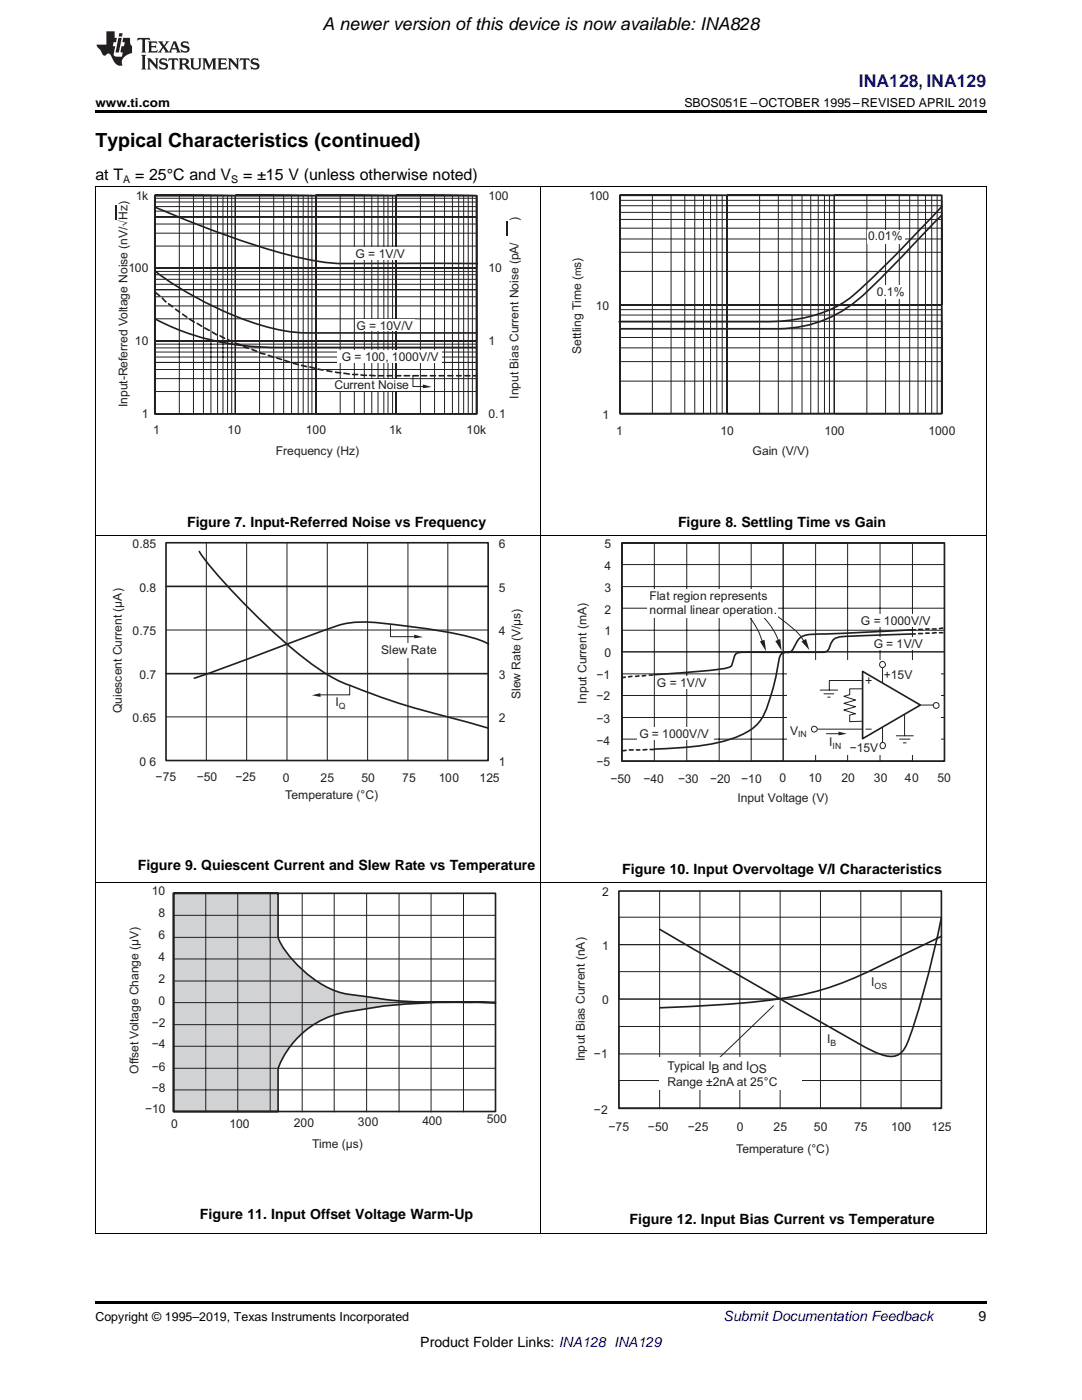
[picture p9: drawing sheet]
<svg xmlns="http://www.w3.org/2000/svg" width="216mm" height="279mm" viewBox="0 0 216 279" stroke-linecap="round" stroke-linejoin="round" font-family="sans-serif">
<path d="M19 246.1h.2zM196.7 246.1h.1zM19 259.7h177.8v.5h-177.8z" fill="#000"/>
<path d="M19.1 176.2v69.9M107.9 176.2v69.9M196.8 176.2v69.9M19 246.1h177.8" fill="none" stroke="#000" stroke-width=".2"/>
<path d="M123.5 177.8h64.3v43.4h-64.3zM187.8 186.9l-5.1 2.4a159.5 159.5 0 0 1-16.7 7.6 76 76 0 0 1-19.8 3.4l-14.6 .8M187.8 183.1a172.2 172.2 0 0 1-6.8 25.2 3.3 3.3 0 0 1-4.3 2.4 31.8 31.8 0 0 1-7.5-3.7l-37.6-21.5" fill="none" stroke="#231f20" stroke-width=".33"/>
<path d="M131.6 177.8v43.5M139.7 177.8v43.5M147.6 177.8v43.5M155.7 177.8v43.5M163.7 177.8v43.5M171.8 177.8v43.5M179.8 177.8v43.5M187.8 183h-64.3v5.5h64.3h-64.3v10.9h64.3h-64.3v-5.5h64.3M154.3 200.7l-10.9 10.5M187.8 204.9h-64.3v5.4h64.3M187.8 215.6h-64.3v5.5h64.3" fill="none" stroke="#231f20" stroke-width=".2"/>
<path d="M131.5 211h28.4v6.5h-28.4z" fill-rule="evenodd" fill="#fff"/>
<path d="M34.7 178.3h20.8v8.8a20.1 20.1 0 0 0 7.2 8.4 16.6 16.6 0 0 0 9.4 3.3 81.5 81.5 0 0 0 18.1 1.2l8.7 .1a155.6 155.6 0 0 0-23 .8l-4.2 .6a19.1 19.1 0 0 0-11.8 5.1 16.2 16.2 0 0 0-4.4 6.8v8.4h-20.8z" fill-rule="evenodd" fill="#d1d2d4"/>
<g fill="none" stroke="#231f20" stroke-width=".33">
<path d="M124.8 135.1l-.7 .1M126.1 135l-.7 .1M127.5 134.9l-.7 .1M128.8 134.8l-.6 .1M129.6 134.7h.6M182.7 126.5l-8.9 .3a39.1 39.1 0 0 0-7 .5l-.6 .4-.5 .8a1.75 1.75 0 0 1-2.3 1.7h-14a3.4 3.4 0 0 0-2.7 .5l-.5 1.4a1.46 1.46 0 0 1-1.6 1.3l-6.1 .7-7.9 .6M182.7 125.7l-20.2 .9a3.6 3.6 0 0 0-4.1 2.7 1.13 1.13 0 0 1-1.3 .9h.2a1.47 1.47 0 0 0-1.8 1.2 41.6 41.6 0 0 1-3.4 11.8 8.8 8.8 0 0 1-4.6 3.7 44.9 44.9 0 0 1-15.5 2.5l-1.4 .1M183.3 126.4h.8M183.3 125.6h.8M184.7 126.4h.7M184.7 125.5h.7M186.1 125.5h.7"/>
<path d="M186.8 126.3l-.7 .1M187.5 126.3h.6M188.1 125.4h-.6M124.9 149.7l-.6 .1M125.6 149.7h.7M127 149.7h.7M129.1 149.6l-.8 .1M129.7 149.6h.7M34.6 178.3h64.3v43.5h-64.3zM98.8 200.1l-8.6-.1a101.2 101.2 0 0 1-22-1.8 22.6 22.6 0 0 1-12.4-10.4l-.3-.7v-8.8h-20.8v43.5h20.8v-8.4a17.8 17.8 0 0 1 15.3-11.7 125.8 125.8 0 0 1 24.5-1.7l3.6 .1"/>
</g>
<g fill="none" stroke="#231f20" stroke-width=".2">
<path d="M124.1 108.4h64.4v43.5h-64.4zM124.1 108.4h6.5v43.5h-6.5zM124.1 108.4h64.4v4.3h-64.4zM124.1 117.1h64.4v4.3h-64.4zM137 108.4h6.5v43.5h-6.5zM149.9 108.4h6.4v43.5h-6.4zM156.3 108.4v43.5M162.7 108.4h6.4v43.5h-6.4zM175.6 108.4h6.5v43.5h-6.5zM124.1 125.8h64.4v4.3h-64.4zM124.1 134.5h64.4v4.3h-64.4zM124.1 130.1h64.4"/>
<path d="M124.1 143.2h64.4v4.3h-64.4zM41.1 178.4v43.5M47.4 178.4v43.5M53.9 178.4v43.5M60.3 178.4v43.5M66.7 178.4v43.5M73.2 178.4v43.5M79.6 178.4v43.5M86 178.4v43.5M92.5 178.4v43.5M34.6 182.7h64.3M34.6 187.1h64.3"/>
<path d="M34.6 191.4h64.3M34.6 195.8h64.3M34.6 200.1h64.3M34.6 204.5h64.3M34.6 208.8h64.3M34.6 213.2h64.3M34.6 217.5h64.3"/>
</g>
<path d="M19.1 106.9v69.3M107.9 106.9v69.3M196.8 106.9v69.3M19 176.1h177.8" fill="none" stroke="#000" stroke-width=".2"/>
<g fill="#fff">
<path d="M132.7 135h6.6v2.5h-6.6z" fill-rule="evenodd"/>
<path d="M174.1 127.3h8.5v2.4h-8.5z" fill-rule="evenodd"/>
<path d="M174.8 122.6h8v2.4h-8z" fill-rule="evenodd"/>
<path d="M127.1 145.2h15.3v2.5h-15.3z" fill-rule="evenodd"/>
</g>
<path d="M124.1 108.4h64.4v43.5h-64.4z" fill="none" stroke="#231f20" stroke-width=".33"/>
<path d="M157.2 131.7h30.6v18.9h-30.6z" fill-rule="evenodd" fill="#fff"/>
<path d="M172.1 134l11.5 6.7-11.5 6.7z" fill="none" stroke="#231f20" stroke-width=".33"/>
<path d="M172 137.5h-2.5v1.1l-1.1 .4 2.3 .7-2.3 .7 2.3 .6-2.3 .7 2.3 .7-1.2 .3v1.3l2.5-.1M172.8 135.8h1.1M173.4 135.2v1.2M172.8 145.5h1.1M178.8 146.8h3.4M179.5 147.5h2.1M180.2 148.3h.6M180.5 142.6v4.2M183.7 140.7h2.6" fill="none" stroke="#231f20" stroke-width=".2"/>
<circle cx="186.8" cy="140.8" r=".58" fill="#fff"/>
<g fill="none" stroke="#231f20" stroke-width=".2">
<path d="M163.7 137.7h3.4M164.4 138.5h2M165.2 139.1h.4M172.1 135.8h-6.6v1.9M163.2 145.5h8.9M176.1 145.2v3.1"/>
<circle cx="186.8" cy="140.8" r=".58"/>
</g>
<circle cx="176.1" cy="148.8" r=".59" fill="#fff"/>
<g fill="none" stroke="#231f20" stroke-width=".2">
<path d="M176.1 133.2v3.1"/>
<circle cx="176.1" cy="148.8" r=".59"/>
</g>
<circle cx="176.1" cy="132.6" r=".61" fill="#fff"/>
<circle cx="176.1" cy="132.6" r=".61" fill="none" stroke="#231f20" stroke-width=".2"/>
<circle cx="162.5" cy="145.5" r=".59" fill="#fff"/>
<g fill="none" stroke="#231f20" stroke-width=".2">
<path d="M164.9 146.4h3.1"/>
<circle cx="162.5" cy="145.5" r=".59"/>
</g>
<g fill="#231f20">
<path d="M167.3 146l1.7 .4-1.7 .4z"/>
<path d="M151.6 128l.9-.3 .4 2.3z"/>
</g>
<path d="M149.5 123a13.7 13.7 0 0 1 2.8 5.7" fill="none" stroke="#231f20" stroke-width=".2"/>
<path d="M154.7 127.9l1-.4 .2 2.3z" fill="#231f20"/>
<path d="M152.5 123.3a10.5 10.5 0 0 1 2.9 5.1" fill="none" stroke="#231f20" stroke-width=".2"/>
<path d="M159.9 128l.9-.5 .7 2.3z" fill="#231f20"/>
<path d="M155.2 123l1.4 1.1a11.5 11.5 0 0 1 4.2 4.4" fill="none" stroke="#231f20" stroke-width=".2"/>
<path d="M129.1 117.6h26.1v5.7h-26.1z" fill-rule="evenodd" fill="#fff"/>
<path d="M33.1 108.3h64.3v43.5h-64.3zM33.1 117h64.3M39.8 110.1a105.3 105.3 0 0 0 14.7 16 61.5 61.5 0 0 0 13.1 9.8 148.8 148.8 0 0 0 24.3 7.9l5.5 1.5M33.1 134.4h64.3M97.5 128.6a31.6 31.6 0 0 0-9.9-2.7l-5.1-.8a71.4 71.4 0 0 0-11.1-.9h-1a27.8 27.8 0 0 0-7.6 2.3l-17.7 6.6-6.3 2.3" fill="none" stroke="#231f20" stroke-width=".33"/>
<path d="M41.2 108.3v43.5M49.2 108.3v43.5M57.3 108.3v43.5M65.3 108.3v43.5M73.4 108.3v43.5M81.4 108.3v43.5M89.4 108.3v43.5M33.1 125.7h64.3M33.1 143.1h64.3" fill="none" stroke="#231f20" stroke-width=".2"/>
<path d="M75.7 128.4h12.8v3h-12.8z" fill-rule="evenodd" fill="#fff"/>
<path d="M77.9 124.8v2.3h5.4" fill="none" stroke="#231f20" stroke-width=".2"/>
<path d="M82.6 126.6l1.8 .5-1.8 .3z" fill="#231f20"/>
<path d="M69.8 136.8v1.9h-6.6" fill="none" stroke="#231f20" stroke-width=".2"/>
<path d="M62.2 138.8l1.7-.5 .1 .8z" fill="#231f20"/>
<path d="M19.1 37.3v69.6M107.9 37.3v69.6M196.8 37.3v69.6M19 106.8h177.8" fill="none" stroke="#000" stroke-width=".2"/>
<g fill="none" stroke="#231f20" stroke-width=".2">
<path d="M30.9 39h64.2v14.5h-64.2zM30.9 39.6h64.2v13.9h-64.2v-4.4h64.2v4.4h-64.2v-7h64.2v7h-64.2v-8.8h64.2v8.8h-64.2v-10.2h64.2v10.2h-64.2v-10.2h64.2v10.2h-64.2v-11.4h64.2v11.4h-64.2v-12.3h64.2v12.3h-64.2v-13.2h64.2v13.2h-64.2zM30.9 39h15.3v43.5h-15.3zM30.9 39h14.5v43.5h-14.5zM30.9 39h13.6v43.5h-13.6zM30.9 39h12.5v43.5h-12.5zM30.9 39h11.2v43.5h-11.2zM30.9 39h9.7v43.5h-9.7zM30.9 39h7.7v43.5h-7.7zM30.9 39h4.9v43.5h-4.9zM30.9 39h16.1v43.5h-16.1zM47 39h15.2v43.5h-15.2z"/>
<path d="M47 39h14.5v43.5h-14.5zM47 39h13.5v43.5h-13.5zM47 39h12.5v43.5h-12.5zM47 39h11.2v43.5h-11.2zM47 39h9.6v43.5h-9.6zM47 39h7.6v43.5h-7.6zM47 39h4.8v43.5h-4.8zM47 39h16v43.5h-16zM63 39h15.3v43.5h-15.3zM63 39h14.4v43.5h-14.4zM63 39h13.6v43.5h-13.6zM63 39h12.4v43.5h-12.4z"/>
<path d="M63 39h11.2v43.5h-11.2zM63 39h9.7v43.5h-9.7zM63 39h7.7v43.5h-7.7zM63 39h4.9v43.5h-4.9zM63 39h16v43.5h-16zM79 39h15.3v43.5h-15.3zM79 39h14.4v43.5h-14.4zM79 39h13.5v43.5h-13.5zM79 39h16v43.5h-16zM79.1 39h12.4v43.5h-12.4zM79.1 39h11.2v43.5h-11.2zM79.1 39h9.6v43.5h-9.6z"/>
<path d="M79.1 39h7.6v43.5h-7.6zM79.1 39h4.8v43.5h-4.8zM30.9 53.5h64.2v14.5h-64.2zM30.9 54.2h64.2v13.8h-64.2v-4.4h64.2v4.4h-64.2v-6.9h64.2v6.9h-64.2v-8.8h64.2v8.8h-64.2v-10.2h64.2v10.2h-64.2v-10.2h64.2v10.2h-64.2v-11.3h64.2v11.3h-64.2v-12.3h64.2v12.3h-64.2v-13.2h64.2v13.2h-64.2zM30.9 68h64.2v14.5h-64.2zM30.9 68.7h64.2v13.8h-64.2v-4.4h64.2v4.4h-64.2v-6.9h64.2v6.9h-64.2v-8.8h64.2v8.8h-64.2v-10.2h64.2v10.2h-64.2v-10.2h64.2v10.2h-64.2v-11.2h64.2v11.2h-64.2v-12.2h64.2v12.2h-64.2v-13.1h64.2v13.1h-64.2z"/>
</g>
<g fill="#fff">
<path d="M70 49.3h11.2v2.5h-11.2z" fill-rule="evenodd"/>
<path d="M71 63.8h11.8v2.3h-11.8z" fill-rule="evenodd"/>
<path d="M66.6 75.6h15.1v2.4h-15.1z" fill-rule="evenodd"/>
</g>
<path d="M82.4 75v2.1h2.7" fill="none" stroke="#231f20" stroke-width=".2"/>
<path d="M84.4 76.7l1.7 .5-1.7 .3z" fill="#231f20"/>
<g fill="none" stroke="#231f20" stroke-width=".33">
<path d="M30.9 41.3l1.8 .8a189.5 189.5 0 0 0 26.8 9.3 40.5 40.5 0 0 0 12.7 1.2h23.1M31.1 54.2a68.7 68.7 0 0 0 24.2 11.5 49.1 49.1 0 0 0 11.5 .7h28.3M31.1 58.4l.8 .7M32.4 59.5l.7 .7M31.1 63.7a54.8 54.8 0 0 0 27.4 5.6h36.5M33.6 60.6l.9 .6M35 61.7l.9 .6M36.4 62.7l.9 .6M37.9 63.7l.9 .6M39.3 64.5l1 .6M40.8 65.4l1 .5M42.3 66.3l1 .5"/>
<path d="M43.9 67l.9 .5M45.5 67.8l.9 .5M47.1 68.5l1 .3M48.6 69.2l1 .3M50.3 69.8l.9 .3M51.9 70.3l.1 .2 .9 .2M53.5 70.9l1 .4M55.2 71.4l1 .4M56.8 71.9l1 .3M58.5 72.5l1 .2M60.2 72.9l1 .3M61.8 73.2l1 .3"/>
<path d="M63.5 73.7l1 .1M65.2 74l1 .2M67 74.2l1 .2M68.6 74.5l1.1 .2M70.4 74.7h1M72 74.8l1.1 .1M73.8 74.9l1 .1M75.5 75h1M77.3 75h1M78.9 75h1.1M80.7 75h1M82.4 75h1.1"/>
<path d="M84.1 75h1M85.9 75h1M87.6 75h1M89.4 75h1M91.1 75h.9M92.8 75h1M94.4 75h.7"/>
</g>
<path d="M67.4 69.9h20.8v2.6h-20.8z" fill-rule="evenodd" fill="#fff"/>
<path d="M30.9 39.1h64.3v43.5h-64.3zM123.7 39h64.2v43.5h-64.2zM23.1 41v3M101.1 44v3" fill="none" stroke="#231f20" stroke-width=".33"/>
<g fill="none" stroke="#231f20" stroke-width=".2">
<path d="M123.7 39h21.4v43.5h-21.4zM123.7 39h20.4v43.5h-20.4zM123.7 39h19.3v43.5h-19.3zM123.7 39h18.1v43.5h-18.1zM123.7 39h16.7v43.5h-16.7zM123.7 39h14.9v43.5h-14.9zM123.7 39h12.9v43.5h-12.9zM123.7 39h10.2v43.5h-10.2zM123.7 39h6.5v43.5h-6.5zM123.7 39h64.2v21.8h-64.2zM123.7 40h64.2v20.8h-64.2zM145.1 39h21.4v43.5h-21.4z"/>
<path d="M145.1 39h20.4v43.5h-20.4zM145.1 39h19.4v43.5h-19.4zM145.1 39h18.2v43.5h-18.2zM145.1 39h16.7v43.5h-16.7zM145.1 39h14.9v43.5h-14.9zM145.1 39h12.9v43.5h-12.9zM145.1 39h10.2v43.5h-10.2zM145.1 39h6.5v43.5h-6.5zM166.5 39h21.4v43.5h-21.4zM166.5 39h20.5v43.5h-20.5zM166.5 39h19.4v43.5h-19.4zM166.5 39h18.2v43.5h-18.2z"/>
<path d="M166.5 39h16.7v43.5h-16.7zM166.5 39h15v43.5h-15zM166.5 39h12.9v43.5h-12.9zM166.5 39h10.2v43.5h-10.2zM166.5 39h6.5v43.5h-6.5zM123.7 41.1h64.2v19.7h-64.2zM123.7 42.4h64.2v18.4h-64.2zM123.7 43.8h64.2v17h-64.2zM123.7 45.5h64.2v15.3h-64.2zM123.7 47.7h64.2v13.1h-64.2zM123.7 50.3h64.2v10.5h-64.2zM123.7 54.2h64.2v6.6h-64.2z"/>
<path d="M123.7 60.8h64.2v21.7h-64.2zM123.7 61.8h64.2v20.7h-64.2zM123.7 62.9h64.2v19.6h-64.2zM123.7 64.1h64.2v18.4h-64.2zM123.7 65.6h64.2v16.9h-64.2zM123.7 67.4h64.2v15.1h-64.2zM123.7 69.4h64.2v13.1h-64.2zM123.7 72.2h64.2v10.3h-64.2zM123.7 76.1h64.2v6.4h-64.2z"/>
</g>
<g fill="#fff">
<path d="M173 46h7.4v2.7h-7.4z" fill-rule="evenodd"/>
<path d="M174.8 56.8h6.2v2.8h-6.2z" fill-rule="evenodd"/>
</g>
<path d="M187.9 43l-7.3 7.5a141.9 141.9 0 0 1-9.8 9.7 25.2 25.2 0 0 1-17.4 5.4h-29.7M188 41.1a292.8 292.8 0 0 1-17.7 17.8 24.9 24.9 0 0 1-14 5.2l-2.9 .1h-29.9" fill="none" stroke="#231f20" stroke-width=".33"/>
<path d="M19 37.2h177.8" fill="none" stroke="#000" stroke-width=".2"/>
<path d="M19 22h177.8v.5h-177.8z" fill="#000"/>
<g fill="#231f20">
<path d="M27.5 7.6l-.1 .5 .4-.2h.6v.1v2.1l-.2 .4h1l-.3-.4v-2.1l.1-.1h.5l.5 .2-.2-.5zM29.5 8.3l.2 .3v1.5l-.2 .4h1.8l.2-.6a1.04 1.04 0 0 1-1.3 .2v-.7h.6l.3 .2v-.6l-.3 .2h-.6v-.6l.8-.1 .4 .3-.2-.5zM31.5 8.3l.9 1.1-.9 1.1h.8l-.2-.2 .5-.7 .4 .7-.2 .2h1.5l-.1-.2 .1-.4h.9l.1 .4-.2 .2h1l-.3-.3-.7-1.9h-.5l-.9 2-.8-1 .9-1h-.8l.1 .3-.3 .5-.4-.6 .2-.2zM34.7 8.6l.4 1h-.7zM36.3 8.4a.63 .63 0 0 0-.2 .7 .63 .63 0 0 0 .6 .4l.6 .2 .1 .2a.75 .75 0 0 1-.7 .4 .75 .75 0 0 1-.6-.5l.1 .7 .1-.1a1.11 1.11 0 0 0 1.5-.6 1.13 1.13 0 0 0-1.2-.8l-.1-.4a1.04 1.04 0 0 1 1.2 .2l-.2-.5-.1 .1-.5-.2zM28.2 10.9l.2 .4v2.2l-.2 .4h1l-.3-.4v-2.2l.3-.4zM29.3 11.6l.3 .4v1.5l-.3 .4h.8l-.2-.4v-1.3l1.5 1.7v-1.9l.2-.4h-.7l.2 .4v.9l-1.1-1.3zM32 11.8a.62 .62 0 0 0-.2 .7 .62 .62 0 0 0 .6 .4l.6 .1 .1 .3a.76 .76 0 0 1-.7 .3 .76 .76 0 0 1-.6-.4l.1 .7 .1-.1a1.11 1.11 0 0 0 1.5-.6 1.13 1.13 0 0 0-1.2-.8l-.1-.4a1.04 1.04 0 0 1 1.2 .2l-.2-.6-.1 .1-.5-.1zM33.7 11.6l-.2 .6a.61 .61 0 0 1 .8-.3v1.6l-.2 .4h.9l-.2-.4v-1.6a.63 .63 0 0 1 .8 .3l-.2-.6zM35.6 11.6l.3 .4v1.5l-.3 .4h1l-.2-.2v-.8l.5 .2a.76 .76 0 0 0 1.2 .7l-1-1a.58 .58 0 0 0 .6-.5 .58 .58 0 0 0-.5-.6zM36.4 11.9h.1a.45 .45 0 0 1 .5 .1 .45 .45 0 0 1 .1 .5l-.7 .2zM37.9 11.6l.2 .2a2.17 2.17 0 0 0 .3 1.9 .99 .99 0 0 0 1.6-.6v-1.1l.2-.4h-.7l.2 .2a1.92 1.92 0 0 1-.2 1.8 .6 .6 0 0 1-.9-.5v-1.1l.2-.4zM40.4 11.6l.2 .4v1.5l-.2 .4h.7l-.2-.4v-1.4l.8 1.8 .8-1.8v1.4l-.2 .4h.9l-.2-.4v-1.5l.2-.4h-.8l-.6 1.5-.6-1.5zM43.4 11.6l.2 .4v1.5l-.2 .4h1.8l.2-.6a1.04 1.04 0 0 1-1.3 .1v-.6h.5l.4 .2v-.6l-.4 .2h-.5v-.7h.8l.3 .3-.1-.6zM45.5 11.6l.2 .4v1.5l-.2 .4h.7l-.2-.4v-1.3l1.5 1.7v-1.9l.2-.4h-.7l.2 .4v.9l-1.1-1.3zM47.9 11.6l-.1 .6a.61 .61 0 0 1 .8-.3v1.6l-.3 .4h1l-.3-.4 .1-1.6a.63 .63 0 0 1 .7 .3l-.1-.6zM50.2 11.8a.62 .62 0 0 0-.2 .7 .62 .62 0 0 0 .6 .4l.6 .1 .2 .3a.76 .76 0 0 1-.8 .3 .76 .76 0 0 1-.6-.4l.1 .7 .2-.1a1.11 1.11 0 0 0 1.5-.6 1.13 1.13 0 0 0-1.3-.8l-.1-.4a1.04 1.04 0 0 1 1.2 .2l-.1-.6-.2 .1-.5-.1z"/>
<path d="M21.2 6.3v2.6h-1.9l.1 .4 .7 .9a.91 .91 0 0 0 1 .8 .56 .56 0 0 1 .5-.3 .56 .56 0 0 1 .5 .3l.4 .8a1.53 1.53 0 0 0 1.9 1.2 1.54 1.54 0 0 1 1-2.1l.9-.3v-1.4a1.52 1.52 0 0 1-.3-1.6h-1.4l-.2 .8h.5l-.2 .8h-.4l-.2 1v.2l.4 .1-.2 .8a1.93 1.93 0 0 1-1.6-.3l.3-1.8h-.5l.2-.8h.4l.2-.8h-.4v-1.3zM23.6 7.6l-.6 2.9h.7l.6-2.9zM23.8 6.6l-.1 .7h.6l.2-.7z"/>
</g>
<text font-size="3.9" x="19" y="29.3">Typical Characteristics (continued)</text>
<text font-size="3.5" x="64.3" y="6">A newer version ofthis device is now available: INA828</text>
<text font-size="3.5" fill="#00f" x="171.4" y="17.3">INA128, INA129</text>
<g font-size="3.2">
<text x="19" y="36">at T</text>
<text x="27" y="36">= 25°C and V</text>
<text x="48.5" y="36">= ±15 V (unless otherwise noted)</text>
</g>
<g font-size="2.8">
<text x="37.3" y="105.1">Figure 7. Input-Referred Noise vs Frequency</text>
<text x="135.3" y="105.1">Figure 8. Settling Time vs Gain</text>
<text x="27.5" y="173.7">Figure 9. Quiescent Current and Slew Rate vs Temperature</text>
<text x="124.2" y="174.4">Figure 10. Input Overvoltage V/I Characteristics</text>
<text x="39.9" y="243.3">Figure 11. Input Offset Voltage Warm-Up</text>
<text x="125.6" y="244.4">Figure 12. Input Bias Current vs Temperature</text>
<text x="195.3" y="263.6">9</text>
<text x="83.9" y="268.9">Product Folder Links: INA128 INA129</text>
</g>
<text font-size="2.8" fill="#0000c8" x="144.4" y="263.6">Submit Documentation Feedback</text>
<g font-size="2.5">
<text x="19" y="21.4">www.ti.com</text>
<text x="136.6" y="21.4">SBOS051E –OCTOBER 1995–REVISED APRIL 2019</text>
<text x="19" y="263.6">Copyright © 1995–2019, Texas Instruments Incorporated</text>
</g>
<g font-size="2.4" fill="#231f20">
<text x="27.1" y="39.8">1k</text>
<text x="97.5" y="39.8">100</text>
<text x="117.6" y="40">100</text>
<text x="103.5" y="44" transform="rotate(-90 103.5 44)">)</text>
<text x="173.2" y="47.9">0.01%</text>
<text x="71" y="51.5">G = 1V/V</text>
<text x="25.7" y="54.3">100</text>
<text x="97.5" y="54.3">10</text>
<text x="175" y="59">0.1%</text>
<text x="71.1" y="65.8">G = 10V/V</text>
<text x="118.9" y="61.8">10</text>
<text x="26.9" y="68.9">10</text>
<text x="97.5" y="68.9">1</text>
<text x="116" y="70.6" transform="rotate(-90 116 70.6)">Settling Time ( s)</text>
<text x="66.7" y="77.6">Current Noise</text>
<text x="68.2" y="72">G = 100, 1000V/V</text>
<text x="25.4" y="81.2" transform="rotate(-90 25.4 81.2)">Input-Referred Voltage Noise (nV/√Hz)</text>
<text x="28.3" y="83.4">1</text>
<text x="97.5" y="83.4">0.1</text>
<text x="103.5" y="79.5" transform="rotate(-90 103.5 79.5)">Input Bias Current Noise (pA/</text>
<text x="120.2" y="83.5">1</text>
<text x="30.6" y="86.7">1</text>
<text x="45.4" y="86.7">10</text>
<text x="61" y="86.7">100</text>
<text x="77.7" y="86.7">1k</text>
<text x="93.1" y="86.7">10k</text>
<text x="123" y="86.8">1</text>
<text x="143.8" y="86.8">10</text>
<text x="164.5" y="86.8">100</text>
<text x="185.2" y="86.8">1000</text>
<text x="55" y="90.8">Frequency (Hz)</text>
<text x="150.2" y="90.8">Gain (V/V)</text>
<text x="26.4" y="109.4">0.85</text>
<text x="99.6" y="109.4">6</text>
<text x="120.6" y="109.4">5</text>
<text x="120.6" y="113.8">4</text>
<text x="27.8" y="118.1">0.8</text>
<text x="99.6" y="118.1">5</text>
<text x="120.6" y="118.1">3</text>
<text x="129.6" y="119.7">Flat region represents</text>
<text x="120.6" y="122.5">2</text>
<text x="129.6" y="122.6">normal linear operation.</text>
<text x="171.8" y="124.8">G = 1000V/V</text>
<text x="26.4" y="126.8">0.75</text>
<text x="76.1" y="130.5">Slew Rate</text>
<text x="99.6" y="126.8">4</text>
<text x="120.6" y="126.8">1</text>
<text x="120.6" y="131.2">0</text>
<text x="174.4" y="129.3">G = 1V/V</text>
<text x="27.8" y="135.5">0.7</text>
<text x="99.6" y="135.5">3</text>
<text x="119" y="135.6">−1</text>
<text x="131.1" y="137.1">G = 1V/V</text>
<text x="176.3" y="135.5">+15V</text>
<text x="24.3" y="142.3" transform="rotate(-90 24.3 142.3)">Quiescent Current (µA)</text>
<text x="67" y="140.9">I</text>
<text x="103.9" y="139.5" transform="rotate(-90 103.9 139.5)">Slew Rate (V/µs)</text>
<text x="117" y="140.5" transform="rotate(-90 117 140.5)">Input Current (mA)</text>
<text x="119" y="139.7">−2</text>
<text x="26.4" y="144.1">0.65</text>
<text x="99.6" y="144.1">2</text>
<text x="119" y="144.4">−3</text>
<text x="119" y="148.6">−4</text>
<text x="127.6" y="147.3">G = 1000V/V</text>
<text x="157.7" y="146.6">V</text>
<text x="165.5" y="148.8">I</text>
<text x="27.8" y="152.9">0 6</text>
<text x="31.1" y="155.9">−75</text>
<text x="39.3" y="155.9">−50</text>
<text x="47" y="155.9">−25</text>
<text x="99.6" y="152.9">1</text>
<text x="119" y="152.8">−5</text>
<text x="169.5" y="150">−15V</text>
<text x="56.4" y="156">0</text>
<text x="56.9" y="159.4">Temperature (°C)</text>
<text x="64" y="156">25</text>
<text x="72.1" y="156">50</text>
<text x="80.2" y="156">75</text>
<text x="87.5" y="156">100</text>
<text x="95.7" y="156">125</text>
<text x="121.8" y="156.2">−50</text>
<text x="128.4" y="156.2">−40</text>
<text x="135.3" y="156.2">−30</text>
<text x="141.7" y="156.2">−20</text>
<text x="147.2" y="160.1">Input Voltage (V)</text>
<text x="147.9" y="156.2">−10</text>
<text x="155.5" y="156.1">0</text>
<text x="161.3" y="156.1">10</text>
<text x="167.9" y="156.1">20</text>
<text x="174.4" y="156.1">30</text>
<text x="180.6" y="156.1">40</text>
<text x="187" y="156.1">50</text>
<text x="30.3" y="178.7">10</text>
<text x="120.2" y="178.7">2</text>
<text x="31.6" y="183.1">8</text>
<text x="31.6" y="187.4">6</text>
<text x="31.6" y="191.8">4</text>
<text x="120.2" y="189.5">1</text>
<text x="31.6" y="196.1">2</text>
<text x="173.8" y="196.7">I</text>
<text x="31.6" y="200.5">0</text>
<text x="120.2" y="200.3">0</text>
<text x="30.3" y="204.9">−2</text>
<text x="30.3" y="209.1">−4</text>
<text x="165" y="208.1">I</text>
<text x="27.6" y="214.3" transform="rotate(-90 27.6 214.3)">Offset Voltage Change (µV)</text>
<text x="30.3" y="213.7">−6</text>
<text x="116.7" y="211.7" transform="rotate(-90 116.7 211.7)">Input Bias Current (nA)</text>
<text x="118.5" y="211.2">−1</text>
<text x="133.2" y="213.5">Typical I</text>
<text x="142" y="214.1">B</text>
<text x="144.2" y="213.5">and I</text>
<text x="149.5" y="214.1">OS</text>
<text x="30.3" y="217.9">−8</text>
<text x="133.2" y="216.6">Range ±2nA at 25°C</text>
<text x="28.9" y="222.2">−10</text>
<text x="34.2" y="225.1">0</text>
<text x="45.8" y="225.1">100</text>
<text x="58.6" y="224.9">200</text>
<text x="71.4" y="224.6">300</text>
<text x="84.3" y="224.5">400</text>
<text x="97.1" y="224.1">500</text>
<text x="118.5" y="222.4">−2</text>
<text x="121.4" y="225.8">−75</text>
<text x="129.3" y="225.8">−50</text>
<text x="137.3" y="225.8">−25</text>
<text x="147" y="225.8">0</text>
<text x="154.3" y="225.8">25</text>
<text x="162.4" y="225.8">50</text>
<text x="170.4" y="225.8">75</text>
<text x="177.8" y="225.8">100</text>
<text x="185.9" y="225.8">125</text>
<text x="62.3" y="229">Time (µs)</text>
<text x="146.9" y="230.1">Temperature (°C)</text>
</g>
<g font-size="2.1">
<text x="24.6" y="36.6">A</text>
<text x="46.1" y="36.6">S</text>
</g>
<text font-size="2.1" fill="#231f20" x="116" y="55" transform="rotate(-90 116 55)">m</text>
<g font-size="1.7" fill="#231f20">
<text x="67.6" y="141.6">Q</text>
<text x="159.3" y="147.1">IN</text>
<text x="166.1" y="149.4">IN</text>
<text x="174.5" y="197.4">OS</text>
<text x="165.7" y="208.8">B</text>
</g>
</svg>
